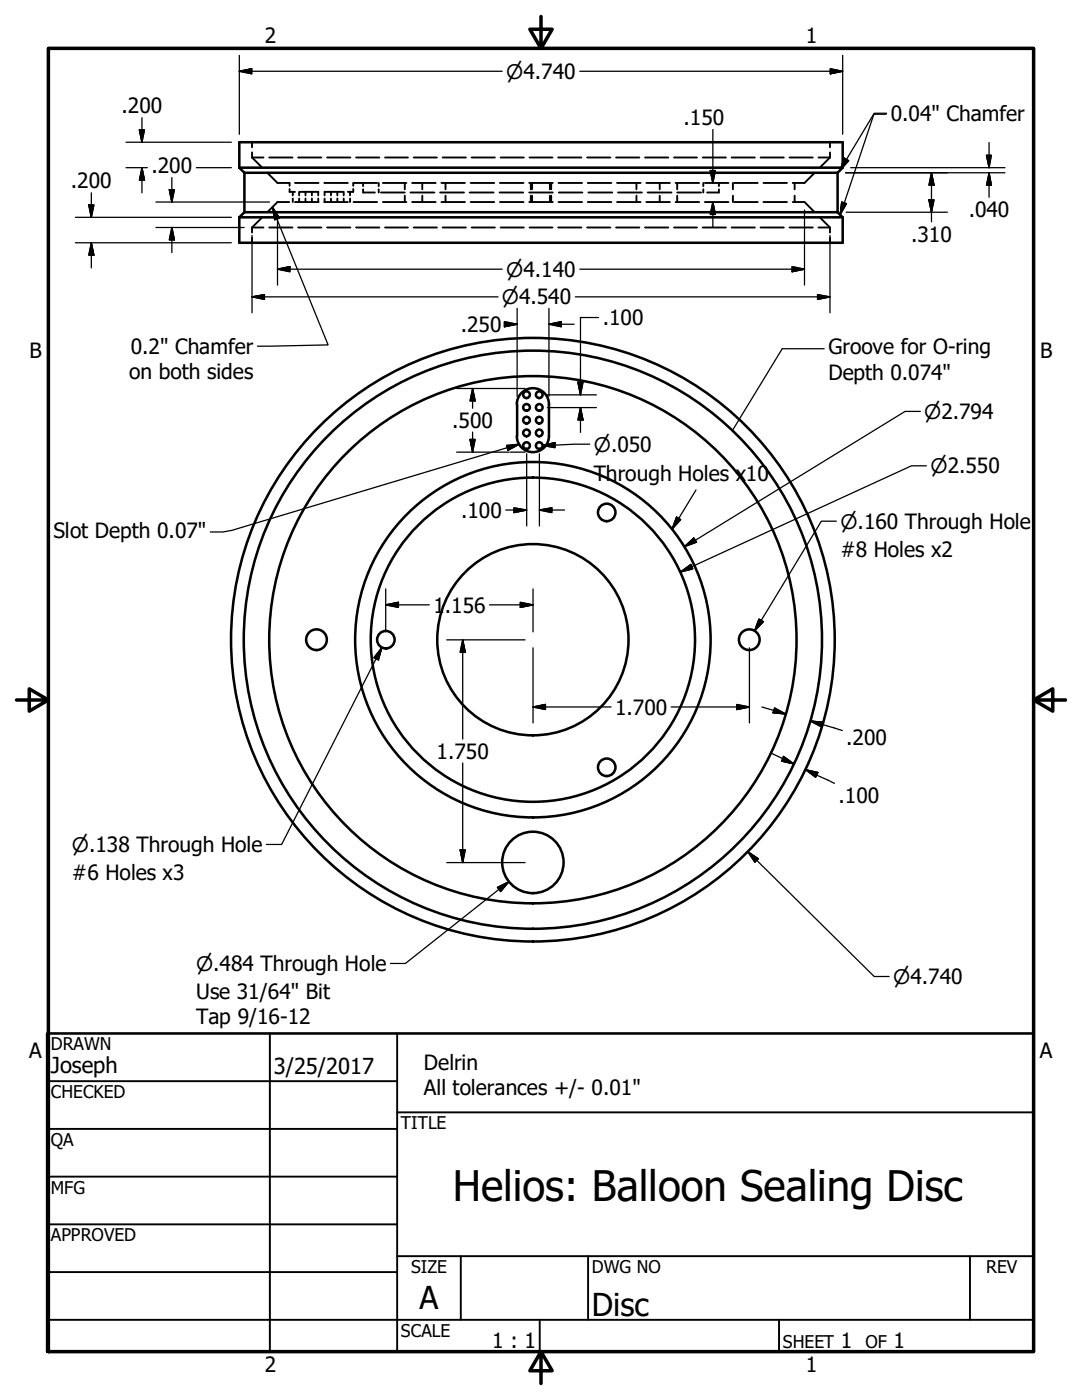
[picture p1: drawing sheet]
<svg xmlns="http://www.w3.org/2000/svg" width="216mm" height="279mm" viewBox="0 0 216 279" stroke-linecap="round" stroke-linejoin="round" font-family="sans-serif">
<!-- layer: Hidden (ANSI) -->
<g fill="none" stroke="#000" stroke-width=".38">
<path d="M50.3 31.4h2.3M50.3 31.4l2 2.1M50.3 28.4v1M50.3 30.4v1M53.3 34.5l2.1 2h2.3M53.7 31.4h4.7M57.8 37.7v.6h1.1M57.8 36.5v.6M58.4 38.3v.7M58.4 39.6v.7M58.9 36.5h4.7M59.5 31.4h4.6"/>
<path d="M59.7 38.3v.7M59.7 39.6v.7M59.9 38.3h3.6v.7M61 38.3v.7M61 39.6v.7M62.2 38.3v.7M62.2 39.6v.7M63.5 39.6v.7M64.7 36.5h4.7M64.8 39.6v.7M65.3 31.4h4.6M66 38.3v.7"/>
<path d="M66 39.6v.7M67.3 38.3v.7M67.3 39.6v.7M68.4 38.3h-3.6v.7M68.6 38.3v.7M68.6 39.6v.7M69.8 38.3v.7M69.8 39.6v.7M70.5 37.7v.6h-1.1M70.5 36.5v.6M70.5 36.5h4.7M71.1 31.4h4.6"/>
<path d="M72.5 37.8v.6h2.3M72.5 36.5v.6M75.6 36.5v.6M75.6 37.8v.6M76 38.4h4.8M76.4 36.5h4.7M76.8 31.4h4.6M80.8 36.5v1.3M80.8 39.1v1.2M81.9 38.4h4.8M82.2 36.5h4.7M82.5 31.4h4.7"/>
<path d="M84.3 36.5v1.3M84.3 39.1v1.2M87.8 38.4h4.8M88.1 36.5h4.7M88.3 31.4h4.7M88.9 36.5v1.3M88.9 39.1v1.2M93.7 38.4h4.8M93.9 36.5h4.7M94.1 31.4h4.6M99.7 38.4h4.7M99.8 36.5h4.7"/>
<path d="M99.9 31.4h4.6M105.6 38.4h4.7M105.6 36.5h4.7M105.7 31.4h4.5M105.9 36.5v1.3M105.9 39.1v1.2M106.2 36.5v1.3M106.2 39.1v1.2M109.7 36.5v1.3M109.7 39.1v1.2M110 36.5v1.3M110 39.1v1.2"/>
<path d="M111.4 31.4h4.6M111.4 36.5h4.7M111.5 38.4h4.7M117.2 31.4h4.6M117.3 36.5h4.7M117.4 38.4h4.8M122.9 31.4h4.7M123.1 36.5h4.7M123.3 38.4h4.8M127 36.5v1.3M127 39.1v1.2M128.7 31.4h4.6"/>
<path d="M129 36.5h4.7M129.2 38.4h4.8M131.6 36.5v1.3M131.6 39.1v1.2M134.5 31.4h4.6M134.8 36.5h4.7M135.1 38.4h4.8M135.1 36.5v1.3M135.1 39.1v1.2M140.2 31.4h4.6M140.3 36.5v.6M140.3 37.8v.6"/>
<path d="M140.7 36.5h4.7M143.4 37.8v.6h-2.3M143.4 36.5v.6M146 31.4h4.6M146.2 36.5v1.3M146.2 39.1v1.2M146.5 36.5h4.7M151.8 31.4h4.6M152.3 36.5h4.7M157.5 31.4h4.7M158.6 36.5v1.3M158.6 39.1v1.2"/>
<path d="M162.6 34.5l-2.1 2h-2.3M163.3 31.4h2.3M165.6 31.4l-2 2.1M165.6 28.4v1M165.6 30.4v1M50.3 45.4h2.3M50.3 45.4v1M50.3 47.4v1.1M52.3 43.4l-2 2M53.7 45.4h4.7M57.7 40.3h-2.3l-2.1 2.1M58.9 40.3h4.7"/>
<path d="M59.5 45.4h4.6M64.7 40.3h4.7M65.3 45.4h4.6M70.5 40.3h4.7M71.1 45.4h4.6M76.4 40.3h4.7M76.8 45.4h4.6M82.2 40.3h4.7M82.5 45.4h4.7M88.1 40.3h4.7M88.3 45.4h4.7M93.9 40.3h4.7"/>
<path d="M94.1 45.4h4.6M99.8 40.3h4.7M99.9 45.4h4.6M105.6 40.3h4.7M105.7 45.4h4.5M111.4 45.4h4.6M111.4 40.3h4.7M117.2 45.4h4.6M117.3 40.3h4.7M122.9 45.4h4.7M123.1 40.3h4.7M128.7 45.4h4.6"/>
<path d="M129 40.3h4.7M134.5 45.4h4.6M134.8 40.3h4.7M140.2 45.4h4.6M140.7 40.3h4.7M146 45.4h4.6M146.5 40.3h4.7M151.8 45.4h4.6M152.3 40.3h4.7M157.5 45.4h4.7M158.2 40.3h2.3l2.1 2.1M163.3 45.4h2.3"/>
<path d="M163.6 43.4l2 2M165.6 45.4v1M165.6 47.4v1.1"/>
</g>
<!-- layer: Visible (ANSI) -->
<g fill="none" stroke="#000" stroke-width=".51">
<path d="M47.8 33.5h120.3M47.8 33.5l1 1M47.8 33.5v-5.1h120.3v5.1M48.8 34.5h118.3M48.8 34.5v7.9M167.1 34.5v7.9M168.1 33.5l-1 1M47.8 43.4h120.3M47.8 43.4v5.1h120.3v-5.1M48.8 42.4h118.3M48.8 42.4l-1 1M167.1 42.4l1 1"/>
<path d="M103.1 80.7a3.2 3.2 0 0 1 3.2-3.2 3.2 3.2 0 0 1 3.2 3.2M103.2 80.7v6.4M109.5 80.7v6.3a3.2 3.2 0 0 1-3.2 3.2 3.2 3.2 0 0 1-3.2-3.2M106.3 146.7a19.1 19.1 0 0 1-16.8-28.1 19.1 19.1 0 0 1 32.8-1.4 19.1 19.1 0 0 1-14.2 29.5h-1.8"/>
<circle cx="105.1" cy="78.8" r=".67"/>
<circle cx="107.6" cy="78.8" r=".67"/>
<circle cx="105.1" cy="88.9" r=".67"/>
<circle cx="105.1" cy="81.3" r=".67"/>
<circle cx="105.1" cy="86.4" r=".67"/>
<circle cx="105.1" cy="83.9" r=".67"/>
<circle cx="107.6" cy="83.9" r=".67"/>
<circle cx="107.6" cy="86.4" r=".67"/>
<circle cx="107.6" cy="81.3" r=".67"/>
<circle cx="107.6" cy="88.9" r=".67"/>
<circle cx="121.1" cy="102.3" r="1.75"/>
<circle cx="63.2" cy="127.7" r="2.06"/>
<circle cx="77" cy="127.7" r="1.75"/>
<circle cx="106.3" cy="127.7" r="32.4"/>
<circle cx="106.3" cy="127.7" r="35.5"/>
<circle cx="106.3" cy="127.7" r="52.6"/>
<circle cx="106.3" cy="127.7" r="60.2"/>
<circle cx="106.3" cy="127.7" r="57.7"/>
<circle cx="149.5" cy="127.7" r="2.06"/>
<circle cx="121.1" cy="153.1" r="1.75"/>
<circle cx="106.3" cy="172.1" r="6.1"/>
</g>
<!-- layer: Border (ANSI) -->
<path d="M9.7 9.7h196.5v260h-196.5zM107.9 3.3v6.4l-2.2-3.9h4.5l-2.3 3.9M3.3 139.7h6.4l-3.9-2.2v4.4l3.9-2.2M206.2 139.7l3.9 2.2v-4.4l-3.9 2.2h6.4M107.9 269.7l2.3 3.9h-4.5l2.2-3.9v6.4" fill="none" stroke="#000" stroke-width=".7"/>
<!-- layer: Title (ANSI) -->
<g fill="none" stroke="#000" stroke-width=".38">
<path d="M9.4 215.8h69.8M53.8 206.2v63.5M79.2 206.2v63.5M9.4 225.3h69.8M9.4 234.8h69.8M79.2 222h127M9.4 244.3h69.8M9.4 253.9h69.8M79.2 250.7h127M91.9 250.7v12.7M117.3 250.7v12.7M193.5 250.7v12.7"/>
<path d="M9.4 263.4h196.8M107.7 263.4v6.3M155.4 263.4v6.3"/>
</g>
<path d="M9.4 206.2h196.8v63.5h-196.8z" fill="none" stroke="#000" stroke-width=".51"/>
<!-- layer: Dimension (ANSI) -->
<g fill="none" stroke="#000" stroke-width=".25">
<path d="M47.8 14.2l2.4-.5v1zM47.8 14.2h52.4M47.8 11v15.8M115.7 14.2h52.4M165.7 13.7l2.4 .5-2.4 .5zM168.1 11v15.8M18.2 38.5v4.9M25.1 28.4h21.1M25.1 33.5h4.3M27.8 25.9h1l-.5 2.5zM28.3 33.5l.5 2.4h-1zM28.3 23.5v4.9"/>
<path d="M28.3 33.5v5M33.8 37.8h1l-.5 2.5zM34.3 35.4v4.9M39.2 33.5h7M141.7 34h1l-.5 2.5zM142.2 25.8v10.7M168.7 34.5h31.8M169.7 33.5h30.8M185.4 39.9h1l-.5 2.5zM185.9 34.5l.5 2.5h-1zM185.9 34.5v9.8M196.8 31h1l-.4 2.5z"/>
<path d="M197.4 34.5l.4 2.5h-1zM197.4 28.4v5.1M197.4 34.5v4.9M15 43.4h31.2M15 48.5h31.2M17.7 40.9h1l-.5 2.5zM18.2 48.5l.5 2.4h-1zM18.2 48.5v5M31.1 45.4h17.6M31.1 40.3h22.7M34.3 45.4l.5 2.5h-1zM34.3 45.4v5"/>
<path d="M50.3 59.2l2.5-.4v1zM50.3 59.2h49.1M50.3 47v15.4M55.4 53.7l2.4-.5v1zM55.4 53.7h44.8M55.4 43.6v13.3M114.8 59.2h50.8M115.7 53.7h44.8M142.2 40.3l.5 2.5h-1zM142.2 40.3v5M158.1 53.2l2.4 .5-2.4 .5zM160.5 41.9v15"/>
<path d="M163.1 58.8l2.5 .4-2.5 .6zM165.6 47v15.4M168.8 42.4h20.2M91.1 77.5h13.7M94.3 77.5l.5 2.5h-1zM94.3 77.5v4M100.6 64.2l2.6 .5-2.6 .5zM100.6 64.7h2.6M103.2 61.5v17.6M109.2 78.8h9.8M109.5 64.7l2.5-.5v1zM109.5 64.7h5.1"/>
<path d="M109.5 61.5v17.6M115.3 76.3h1l-.5 2.5zM119.4 63.4h-3.6v15.4M91.1 90.2h10.5M93.8 87.7h1l-.5 2.5zM94.3 86.2v4M101.9 90.2h2.9M105.1 90.6v14.4M107.6 90.6v14.4M108.3 88.9l2.4-.6v1zM109.2 81.3h9.8M115.8 81.3l.5 2.5h-1z"/>
<path d="M115.8 81.3v5M117.7 88.6l-9.4 .3M183.6 82.1h-3l-44 27M184.8 93h-2.9l-46.1 21.2M77 117.5v8.6M100.9 101.8h4.2M102.6 101.3l2.5 .5-2.5 .5zM106.4 117.5v8.6M107.6 101.8l2.5-.5v1zM107.6 101.8h5M135.8 114.2l2.1-1.6 .3 .9zM136.6 109.1l1.8-1.7 .6 .8z"/>
<path d="M166.9 104h-3l-13.3 21.9M76.2 129.2l-.7 2.5-.9-.4zM76.2 129.2l-20 39.3h-3.1M77 120.7l2.5-.5v1zM77 120.7h8.7M89.2 127.7h15.6M92.3 127.7l.5 2.5h-1zM92.3 127.7v19.8M97.7 120.7h8.7M103.8 120.2l2.6 .5-2.6 .5zM106.4 129.3v15M149.5 129.3v15"/>
<path d="M151.4 123.6l.9 .5-1.7 1.8zM92.3 152.3v19.8M106.4 141.1l2.4-.5v1zM106.4 141.1h15.5M133.9 141.1h15.6M147 140.6l2.5 .5-2.5 .5zM152 141.1l4.8 1.4M153.9 150.3l4.5 2.2M154.6 141.3l2.2 1.2-2.6-.3zM156.3 150.9l2.1 1.6-2.4-.6zM160.7 153.6l2.5 .6-.4 .9zM160.7 153.6l5.8 2.7"/>
<path d="M161.7 143.9l2.5 .2-.2 1zM161.7 143.9l6.4 1.9M89.2 172.1h15.6M91.8 169.6h1l-.5 2.5zM99.3 177.1l2.2-1.1-1.6 1.9zM101.5 176l-20.6 16.3h-3M149.2 170l2.1 1.4-.7 .7zM149.2 170l25.2 24.9h3"/>
</g>
<g fill="#000" stroke="#000" stroke-width=".25">
<path d="M47.8 14.2l2.4-.5zM47.8 14.2l2.4-.5v1zM165.7 14.7l2.4-.5zM165.7 13.7l2.4 .5-2.4 .5zM27.8 25.9l.5 2.5zM27.8 25.9h1l-.5 2.5zM28.3 33.5l.5 2.4zM28.3 33.5l.5 2.4h-1zM33.8 37.8l.5 2.5zM33.8 37.8h1l-.5 2.5zM141.7 34l.5 2.5zM141.7 34h1l-.5 2.5z"/>
<path d="M185.4 39.9l.5 2.5zM185.4 39.9h1l-.5 2.5zM185.9 34.5l.5 2.5zM185.9 34.5l.5 2.5h-1zM196.8 31l.6 2.5zM196.8 31h1l-.4 2.5zM197.4 34.5l.4 2.5zM197.4 34.5l.4 2.5h-1zM17.7 40.9l.5 2.5zM17.7 40.9h1l-.5 2.5zM18.2 48.5l.5 2.4zM18.2 48.5l.5 2.4h-1z"/>
<path d="M34.3 45.4l.5 2.5zM34.3 45.4l.5 2.5h-1zM50.3 59.2l2.5-.4zM50.3 59.2l2.5-.4v1zM55.4 53.7l2.4-.5zM55.4 53.7l2.4-.5v1zM142.2 40.3l.5 2.5zM142.2 40.3l.5 2.5h-1zM158.1 54.2l2.4-.5zM158.1 53.2l2.4 .5-2.4 .5zM163.1 59.8l2.5-.6zM163.1 58.8l2.5 .4-2.5 .6z"/>
<path d="M100.6 65.2l2.6-.5zM100.6 64.2l2.6 .5-2.6 .5zM109.5 64.7l2.5-.5zM109.5 64.7l2.5-.5v1zM115.3 76.3l.5 2.5zM115.3 76.3h1l-.5 2.5zM93.8 87.7l.5 2.5zM93.8 87.7h1l-.5 2.5zM94.3 77.5l.5 2.5zM94.3 77.5l.5 2.5h-1zM108.3 88.9l2.4-.6zM108.3 88.9l2.4-.6v1z"/>
<path d="M115.8 81.3l.5 2.5zM115.8 81.3l.5 2.5h-1zM102.6 102.3l2.5-.5zM102.6 101.3l2.5 .5-2.5 .5zM107.6 101.8l2.5-.5zM107.6 101.8l2.5-.5v1zM135.8 114.2l2.1-1.6zM135.8 114.2l2.1-1.6 .3 .9zM136.6 109.1l1.8-1.7zM136.6 109.1l1.8-1.7 .6 .8zM76.2 129.2l-.7 2.5zM76.2 129.2l-.7 2.5-.9-.4z"/>
<path d="M77 120.7l2.5-.5zM77 120.7l2.5-.5v1zM92.3 127.7l.5 2.5zM92.3 127.7l.5 2.5h-1zM103.8 121.2l2.6-.5zM103.8 120.2l2.6 .5-2.6 .5zM151.4 123.6l-.8 2.3zM151.4 123.6l.9 .5-1.7 1.8zM106.4 141.1l2.4-.5zM106.4 141.1l2.4-.5v1zM147 141.6l2.5-.5zM147 140.6l2.5 .5-2.5 .5z"/>
<path d="M154.2 142.2l2.6 .3zM154.6 141.3l2.2 1.2-2.6-.3zM156 151.9l2.4 .6zM156.3 150.9l2.1 1.6-2.4-.6zM160.7 153.6l2.5 .6zM160.7 153.6l2.5 .6-.4 .9zM161.7 143.9l2.5 .2zM161.7 143.9l2.5 .2-.2 1zM91.8 169.6l.5 2.5zM91.8 169.6h1l-.5 2.5zM101.5 176l-1.6 1.9zM99.3 177.1l2.2-1.1-1.6 1.9z"/>
<path d="M149.2 170l2.1 1.4zM149.2 170l2.1 1.4-.7 .7z"/>
</g>
<!-- layer: Symbol (ANSI) -->
<path d="M168.5 31.6l.9 .5-1.8 1.9zM176.8 22.8h-2.4l-6.8 20.1M176.9 22.6h-2.5l-6.8 11.4M54.4 41.3l1.4 2.2-1 .4zM54.4 41.3l11.1 27.5-14.1 .3M168 40.3l.9 .3-1.3 2.3zM164.5 69.6h-8.4l-9.8 16.1M101.1 88.9l2.5-.3-2.3 1.3zM103.6 88.6l-57.4 17.3-1.8 .3h-2.4M138.9 97.8l-4.8 7.8M135 103.2l.8 .5-1.7 1.9z" fill="none" stroke="#000" stroke-width=".25"/>
<path d="M168.5 31.6l-.9 2.4zM168.5 31.6l.9 .5-1.8 1.9zM54.4 41.3l1.4 2.2zM54.4 41.3l1.4 2.2-1 .4zM168 40.3l-.4 2.6zM168 40.3l.9 .3-1.3 2.3zM101.3 89.9l2.3-1.3zM101.1 88.9l2.5-.3-2.3 1.3zM135 103.2l-.9 2.4zM135 103.2l.8 .5-1.7 1.9z" fill="#000" stroke="#000" stroke-width=".25"/>
<text font-size="8.4" x="90.4" y="239.7">Helios: Balloon Sealing Disc</text>
<g font-size="6.3">
<text x="83.7" y="261.2">A</text>
<text x="118.1" y="262.6">Disc</text>
</g>
<g font-size="4.4">
<text x="10.2" y="214.1">Joseph</text>
<text x="54.6" y="214.3">3/25/2017</text>
</g>
<g font-size="4.2">
<text x="52.8" y="8.6">2</text>
<text x="160.8" y="8.6">1</text>
<text x="24.3" y="22.6">.200</text>
<text x="136.4" y="25">.150</text>
<text x="177.7" y="24.2">0.04&quot; Chamfer</text>
<text x="30.2" y="34.5">.200</text>
<text x="14.2" y="37.6">.200</text>
<text x="193.3" y="43.3">.040</text>
<text x="181.8" y="48.2">.310</text>
<text x="120.3" y="64.9">.100</text>
<text x="5.9" y="71.4">B</text>
<text x="26.1" y="70.7">0.2&quot; Chamfer</text>
<text x="91.9" y="66.2">.250</text>
<text x="165.3" y="70.7">Groove for O-ring</text>
<text x="207.6" y="71.4">B</text>
<text x="25.8" y="75.7">on both sides</text>
<text x="165.3" y="75.8">Depth 0.074&quot;</text>
<text x="90.2" y="85.4">.500</text>
<text x="118.5" y="96.1">Through Holes x10</text>
<text x="10.7" y="107.4">Slot Depth 0.07&quot;</text>
<text x="92" y="103.3">.100</text>
<text x="167.7" y="111.1">#8 Holes x2</text>
<text x="86.5" y="122.2">1.156</text>
<text x="122.7" y="142.6">1.700</text>
<text x="168.8" y="148.7">.200</text>
<text x="87.1" y="151.4">1.750</text>
<text x="167.3" y="160.2">.100</text>
<text x="14.4" y="175.6">#6 Holes x3</text>
<text x="39.1" y="199.3">Use 31/64&quot; Bit</text>
<text x="39.1" y="204.3">Tap 9/16-12</text>
<text x="5.8" y="211.1">A</text>
<text x="84.6" y="213.5">Delrin</text>
<text x="207.5" y="211.1">A</text>
<text x="84.6" y="218.5">All tolerances +/- 0.01&quot;</text>
<text x="98.2" y="269">1 : 1</text>
<text x="167.8" y="268.9">1</text>
<text x="178.3" y="268.9">1</text>
<text x="52.8" y="273.8">2</text>
<text x="160.8" y="273.8">1</text>
</g>
<g font-size="4">
<text x="101" y="15.7">⌀4.740</text>
<text x="101" y="55.2">⌀4.140</text>
<text x="100.1" y="60.7">⌀4.540</text>
<text x="184.4" y="83.6">⌀2.794</text>
<text x="118.5" y="90.1">⌀.050</text>
<text x="185.7" y="94.4">⌀2.550</text>
<text x="167.7" y="105.5">⌀.160 Through Hole</text>
<text x="14.4" y="170">⌀.138 Through Hole</text>
<text x="39.1" y="193.7">⌀.484 Through Hole</text>
<text x="178.2" y="196.3">⌀4.740</text>
</g>
<g font-size="3.5">
<text x="10.2" y="209.5">DRAWN</text>
<text x="10.2" y="219.1">CHECKED</text>
<text x="80" y="225.3">TITLE</text>
<text x="10.2" y="228.7">QA</text>
<text x="10.2" y="238.2">MFG</text>
<text x="10.2" y="247.7">APPROVED</text>
<text x="82" y="254.1">SIZE</text>
<text x="118.1" y="254.1">DWG NO</text>
<text x="196.8" y="254">REV</text>
<text x="80" y="266.8">SCALE</text>
<text x="156.2" y="268.9">SHEET</text>
<text x="172.7" y="268.9">OF</text>
</g>
</svg>
